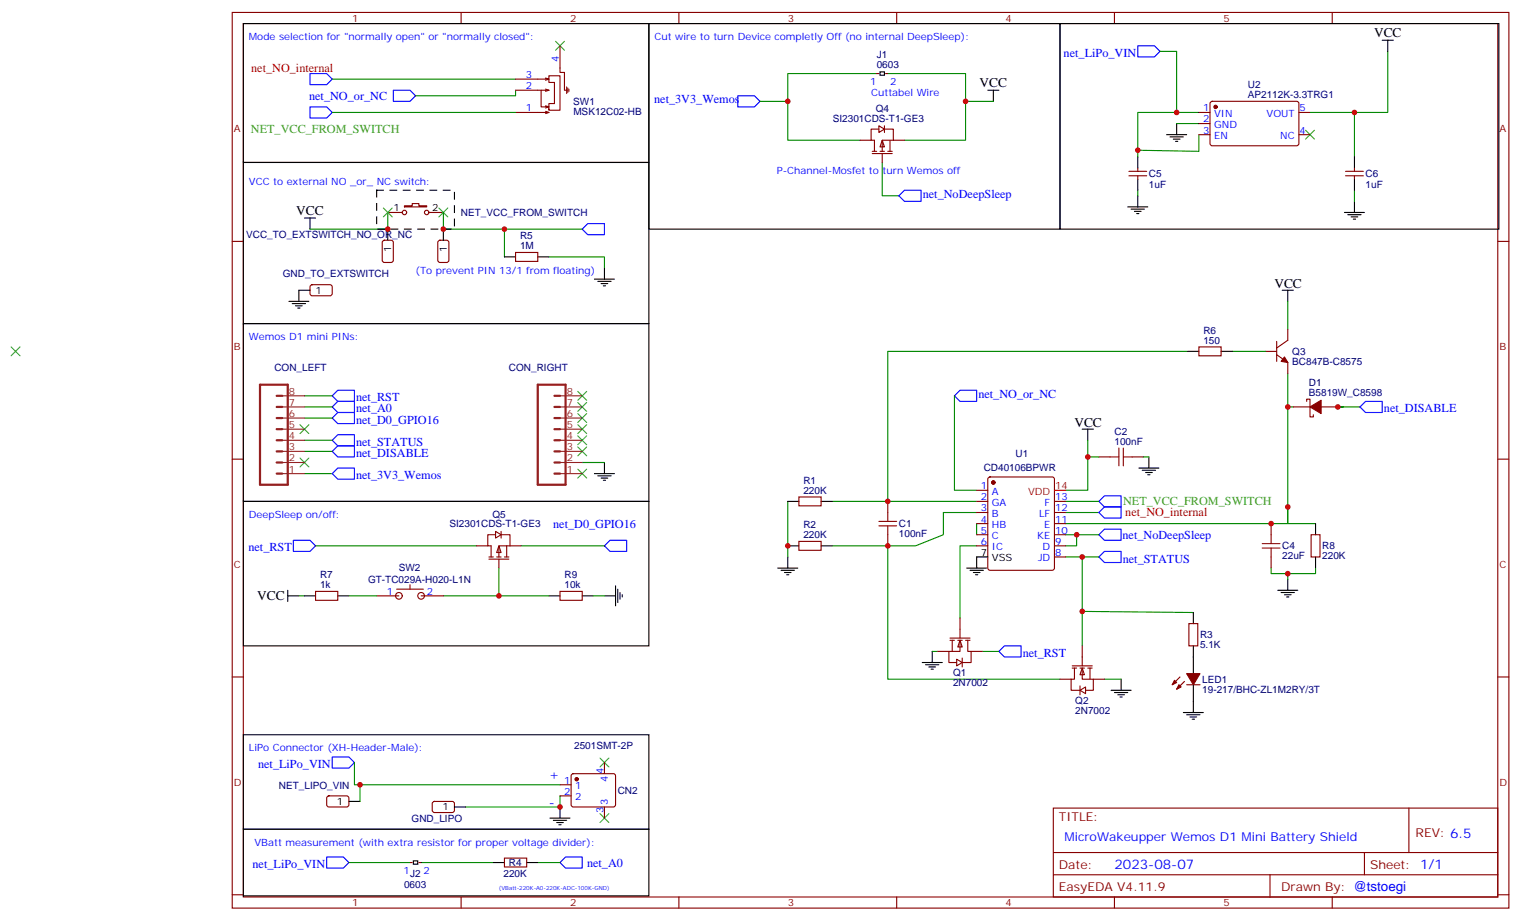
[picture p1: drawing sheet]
<svg xmlns="http://www.w3.org/2000/svg" width="483mm" height="292mm" viewBox="0 0 483 292" stroke-linecap="round" stroke-linejoin="round" font-family="sans-serif">
<g fill="none" stroke="#870000" stroke-width=".35">
<path d="M73.7 4h405.4v284.3h-405.4zM77.3 7.5h398.2v277.3h-398.2zM146.4 4v3.5M215.5 4v3.5M284.7 4v3.5M353.8 4v3.5M423 4v3.5M278.3 23.4h.7M281.2 23.4h.7M358.4 55.8h5.7M358.4 54.4h5.7M361.2 53.3v1.1"/>
<path d="M361.2 55.8v1.1M427.2 55.8h5.7M427.2 54.4h5.7M430 53.3v1.1M430 55.8v1.1M73.7 76.6h3.6M123.1 67.5h4.6M128.4 65.3h2.5v-.7h2.1v.7h2.5v.4h-7.1zM136.2 67.5h4.6M475.5 76.6h3.6M98.7 90.6l.4-.2h5.9l.5 .7-.1 2.4-.6 .4-5.9-.1-.5-.6v-2.1zM401.8 111.5h3.5"/>
<path d="M405.3 112.6l3.6 2.5v3.5M405.3 108.4v6.3M408.9 104.5v3.5l-3.6 2.5M410.6 129.2h5.3M414.9 127.4v-.7h1v5.7h1.1v-.7M419.5 129.2h5.2M73.7 145.8h3.6M281.9 159.2v3.5M348.9 145.1h3.5M359.5 145.1h3.5M475.5 145.8h3.6M281.9 169.8v3.5"/>
<path d="M403.6 166.2v3.6M403.6 176.8v3.5M100.2 187.7h7v2.9h-7zM119.6 189.2h7M125.9 187h8.5M130.2 185.6v1.4M133.7 189.2h7.1M177.8 187.7h7.1v2.9h-7.1zM73.7 214.9h3.6M374.6 214.9l-2.4 2.5M376.1 216.3l-2.5 2.5M376.8 217.4h4.2"/>
<path d="M475.5 214.9h3.6M104 252.9l.4-.2h5.9l.5 .7-.1 2.4-.6 .4-6-.1-.4-.6v-2.1zM137.5 254.6l.4-.2 6 .1 .4 .6-.1 2.4-.6 .5-5.9-.1-.5-.7v-2.1zM177.8 249.1h3.5M177.8 252.7h3.5M181.6 245.8l.4-.2h12.7l.5 .2 .2 .5v9.5l-.7 .4-12.9-.1-.5-.6v-9.2zM191.9 242.1v3.5M191.9 256.2v3.5M334.4 256.5h141.1v28.3h-141.1zM447.3 256.5v14.2M130.2 273.8h.7M133 273.8h.7"/>
<path d="M334.4 270.7h141.1M334.4 277.7h141.1M403.2 277.7v7.1M433.2 270.7v7M73.7 284.1h3.6M146.4 284.8v3.5M215.5 284.8v3.5M284.7 284.8v3.5M353.8 284.8v3.5M423 284.8v3.5M475.5 284.1h3.6"/>
<circle cx="128.4" cy="67.5" r=".71"/>
<circle cx="135.5" cy="67.5" r=".71"/>
<circle cx="126.6" cy="189.2" r="1.06"/>
<circle cx="133.7" cy="189.2" r="1.06"/>
</g>
<g fill="none" stroke="#008700" stroke-width=".35">
<path d="M368.3 16.3h5.3v19.4M440.6 16.3v19.4h-24.7M105.5 25.1h58.2M163.7 28.6v1.8h-31.8M250.1 32.2v12.3h22.9M278.3 23.4h-28.2v8.8h-8.8M281.9 23.4h24.7v8.8h8.8M306.6 32.2v12.3h-19.4M373.6 39.2h7M380.6 35.7h-19.4v14.1M430 35.7v14.1M280.1 51.6v10.6h5.3"/>
<path d="M380.6 42.8v5.2l-19.4-.3M123.1 67.5v5.2h-24.7M140.8 72.7h19.4v8.9M361.2 60.4v1.8M430 60.4v3.5M174.3 81.6h17.6v3.5M408.9 95.7v8.8M377.1 111.5h-95.2v47.7h-17.7M391.2 111.5h10.6M408.9 118.6v47.6h8.8M96.7 129.2h8.8M96.7 125.7h8.8"/>
<path d="M96.7 132.7h8.8M96.7 139.8h8.8M303 125.7v29.9h7.1M345.4 139.8v15.8h-7.1M408.9 129.2h1.7M426.5 129.2h-1.8h7.1M96.7 150.4h8.8M96.7 143.3h8.8M184.9 146.8h7M250.1 159.2v17.6M281.9 159.2h28.2M338.3 159.2h10.6"/>
<path d="M345.4 145.1h3.5M363 145.1h1.8M100.2 173.3h51.1M165.5 173.3h26.4M264.2 173.3h17.7M281.9 173.3v42.3h54.6M310.1 162.7h-10.6v7.1l-8.8 3.5h-8.8M310.1 173.3h-5.3v22.9M310.1 166.2v3.6M338.3 169.8h3.5v3.5h-3.5M338.3 162.7h10.6M338.3 176.8h10.6"/>
<path d="M341.8 169.8h7.1M343.6 176.8v28.2M408.9 160.9v5.3h-70.6M94.9 189.2h1.8M110.8 189.2h8.8M158.4 180.3v8.9h-17.6M158.4 189.2h15.9M188.4 189.2h3.5M343.6 194.1l35.3 .4M403.6 180.3v1.8h14.1v-1.8M408.9 182.1v1.8M296 206.8h1.7"/>
<path d="M311.9 206.8h5.2M350.7 215.6h5.3M177.8 252.7v3.5h-30M110.8 273.8h19.4M133.7 273.8h22.9M170.7 273.8h7.1"/>
</g>
<g fill="none" stroke="#000" stroke-width=".35">
<path d="M77.3 7.5h128.7v44.1h-128.7zM206 7.5h130.5v65.2h-130.5zM336.5 7.5h139.4v65.2h-139.4zM438.9 12.8h3.5M440.6 12.8v3.5M279.4 22.8h1.4v1.1h-1.4zM313.6 28.6h3.5M315.4 28.6v3.6M373.6 39.2v3.6M77.3 51.6h128.7v51.1h-128.7zM361.2 49.8v3.5M361.2 56.9v3.5"/>
<path d="M370.4 42.8h6.4M371.5 43.5h4.2M372.5 44.2h2.1M373.2 44.9h.7M430 49.8v3.5M430 56.9v3.5M96.7 69.2h3.5M98.4 69.2v3.5M358.1 65.7h6.3M359.1 66.4h4.3M360.2 67.1h2.1M360.9 67.8h.7"/>
<path d="M361.2 62.2v3.5M426.9 67.5h6.3M427.9 68.2h4.3M429 68.9h2.1M429.7 69.6h.7M430 63.9v3.6M91.7 95.7h6.4M92.8 96.4h4.2M93.8 97.1h2.2M94.5 97.8h.7M98.4 92.1h-3.5v3.6M188.7 88.6h6.4"/>
<path d="M189.8 89.3h4.2M190.9 90h2.1M191.6 90.7h.7M191.9 85.1v3.5M407.1 92.1h3.5M408.9 92.1v3.6M77.3 102.7h128.7v56.5h-128.7zM343.6 136.2h3.5M345.4 136.2v3.6M77.3 159.2h128.7v45.8h-128.7zM188.7 150.4h6.4M189.8 151.1h4.2"/>
<path d="M190.9 151.8h2.1M191.6 152.5h.7M191.9 146.8v3.6M361.6 148.6h6.3M362.7 149.3h4.2M363.7 150h2.1M364.4 150.7h.7M364.8 145.1v3.5M250.1 176.8v3.5M310.1 176.8v3.5M91.4 189.2h3.5M91.4 187.4v3.5"/>
<path d="M96.7 189.2h3.5M107.2 189.2h3.6M174.3 189.2h3.5M184.9 189.2h3.5M191.9 189.2h3.5M195.4 186v6.3M196.1 187v4.3M196.8 188.1v2.1M197.6 188.8v.7M246.9 180.3h6.4M248 181h4.2M249.1 181.8h2.1"/>
<path d="M249.8 182.5h.7M306.9 180.3h6.4M308 181h4.2M309 181.8h2.1M309.7 182.5h.7M405.7 187.4h6.3M406.8 188.1h4.2M407.8 188.8h2.1M408.5 189.5h.7M408.9 183.9v3.5M292.8 210.3h6.4M293.9 211h4.2"/>
<path d="M294.9 211.7h2.1M295.6 212.4h.7M296 206.8v3.5M352.8 219.1h6.3M353.8 219.9h4.3M356 215.6v3.5M378.9 208.6v5.3M378.9 217.4v8.8M77.3 233.3h128.7v29.9h-128.7zM354.9 220.6h2.1M355.6 221.3h.7M375.7 226.2h6.4"/>
<path d="M376.8 226.9h4.2M377.8 227.6h2.1M378.5 228.3h.7M110.8 254.4h3.5M144.3 256.2h3.5M174.6 259.7h6.4M177.8 256.2v3.5M77.3 263.2h128.7v21.2h-128.7zM131.2 273.3h1.4v1.1h-1.4zM175.7 260.4h4.2M176.7 261.1h2.2M177.4 261.8h.8"/>
</g>
<g fill="none" stroke="#00f" stroke-width=".35">
<path d="M361.2 14.5h5.3l1.8 1.8-1.8 1.8h-5.3zM98.4 23.4h5.3l1.8 1.7-1.8 1.8h-5.3zM98.4 33.9h5.3l1.8 1.8-1.8 1.8h-5.3zM124.9 28.6h5.3l1.7 1.8-1.7 1.8h-5.3zM234.2 30.4h5.3l1.8 1.8-1.8 1.7h-5.3zM186.6 71h5.3v3.5h-5.3l-1.7-1.8zM285.4 62.2l1.8-1.8h5.3v3.5h-5.3zM105.5 132.7l1.7-1.7h5.3v3.5h-5.3zM105.5 139.8l1.7-1.8h5.3v3.5h-5.3zM105.5 129.2l1.7-1.8h5.3v3.6h-5.3zM107.2 123.9h5.3v3.5h-5.3l-1.7-1.7zM304.8 123.9h5.3v3.5h-5.3l-1.8-1.7z"/>
<path d="M433.6 127.4h5.3v3.6h-5.3l-1.8-1.8zM105.5 143.3l1.7-1.8h5.3v3.6h-5.3zM107.2 148.6h5.3v3.5h-5.3l-1.7-1.7zM348.9 159.2l1.8-1.8h5.3v3.5h-5.3zM93.1 171.5h5.3l1.8 1.8-1.8 1.7h-5.3zM193.7 171.5h5.3v3.5h-5.3l-1.8-1.7zM348.9 162.7l1.8-1.8h5.3v3.6h-5.3zM348.9 176.8l1.8-1.8h5.3v3.6h-5.3zM348.9 169.8l1.8-1.8h5.3v3.5h-5.3zM317.1 206.8l1.8-1.8h5.3v3.6h-5.3zM105.5 240.3h5.3l1.7 1.8-1.7 1.7h-5.3zM103.7 272.1h5.3l1.8 1.7-1.8 1.8h-5.3z"/>
<path d="M177.8 273.8l1.8-1.7h5.3v3.5h-5.3z"/>
</g>
<g fill="none" stroke="#3c3" stroke-width=".35">
<path d="M176.4 13.1l2.8 2.8M179.2 13.1l-2.8 2.8M414.5 41.3l2.8 2.9M417.3 41.3l-2.8 2.9M121.7 66l2.8 2.9M124.5 66l-2.8 2.9M139.3 66l2.9 2.9M142.2 66l-2.9 2.9M3.5 110.1l2.8 2.9M6.3 110.1l-2.8 2.9M95.2 134.8l2.9 2.9M98.1 134.8l-2.9 2.9"/>
<path d="M183.4 124.2l2.9 2.9M183.4 127.8l2.9 2.8M183.4 131.3l2.9 2.8M183.4 134.8l2.9 2.9M183.4 138.4l2.9 2.8M186.3 124.2l-2.9 2.9M186.3 127.8l-2.9 2.8M186.3 131.3l-2.9 2.8M186.3 134.8l-2.9 2.9M186.3 138.4l-2.9 2.8M95.2 145.4l2.9 2.8M98.1 145.4l-2.9 2.8"/>
<path d="M183.4 148.9l2.9 2.9M183.4 141.9l2.9 2.8M186.3 148.9l-2.9 2.9M186.3 141.9l-2.9 2.8M190.5 240.7l2.8 2.8M190.5 258.3l2.8 2.8M193.3 240.7l-2.8 2.8M193.3 258.3l-2.8 2.8"/>
</g>
<path d="M119.6 60.4h24.7v12.3h-24.7z" fill="none" stroke="#000" stroke-width=".35" stroke-dasharray="2.1 2.1"/>
<g fill="#870000" stroke="#870000" stroke-width=".35">
<path d="M407.8 113.3l1.1 1.8-2.1-.4z"/>
<path d="M415.9 129.2l3.6-2.1v4.2z"/>
<path d="M376.8 213.9h4.2l-2.1 3.5z"/>
<path d="M374.3 217.4l.7 .7-1.4 .7z"/>
<path d="M372.9 216l.7 .7-1.4 .7z"/>
<circle cx="183.1" cy="247.4" r=".53"/>
</g>
<path d="M352.4 145.1h2.8M355.2 142.2v5.7M356.7 142.2v5.7M356.7 145.1h2.8M279 165.5h5.7M279 166.9h5.7M281.9 162.7v2.8M281.9 166.9v2.9M400.8 174h5.6M400.8 172.6h5.6M403.6 169.8v2.8M403.6 174v2.8" fill="none" stroke="#a10000" stroke-width=".35"/>
<g fill="none" stroke="#8c2424" stroke-width=".71">
<path d="M82.5 122.1h8.9v31.8h-8.9zM87.8 136.2h1.8M87.8 139.8h1.8M87.8 132.7h1.8M87.8 129.2h1.8M87.8 125.7h1.8M170.7 122.1h8.9v31.8h-8.9zM176 136.2h1.8M176 139.8h1.8M176 132.7h1.8M176 129.2h1.8M176 125.7h1.8"/>
<path d="M87.8 143.3h1.8M87.8 146.8h1.8M87.8 150.4h1.8M176 143.3h1.8M176 146.8h1.8M176 150.4h1.8"/>
</g>
<g fill="none" stroke="#8c2424" stroke-width=".35">
<path d="M89.6 139.8h7.1M89.6 136.2h7.1M89.6 132.7h7.1M89.6 129.2h7.1M89.6 125.7h7.1M177.8 139.8h7.1M177.8 136.2h7.1M177.8 132.7h7.1M177.8 129.2h7.1M177.8 125.7h7.1M89.6 150.4h7.1M89.6 146.8h7.1"/>
<path d="M89.6 143.3h7.1M177.8 150.4h7.1M177.8 146.8h7.1M177.8 143.3h7.1"/>
</g>
<g fill="#fff" stroke="#870000" stroke-width=".35">
<path d="M304.8 203.3l.7 2.1h-1.4z"/>
<path d="M303.7 209.3l1.8 1-1.8 1.1z"/>
</g>
<path d="M304.8 196.2v6.4M297.7 206.8h3.6M301.6 202.6h6.4M301.6 203.3h1.4M302.3 203.3v3.5M304.1 203.3h1.4M304.8 203.3v3.5h-3.5v3.5h2.4M305.5 208.9v2.8M306.6 203.3h1.4M307.3 203.3v3.5h1v3.5h-2.8M308.3 206.8h3.6" fill="none" stroke="#870000" stroke-width=".35"/>
<g fill="#fff" stroke="#870000" stroke-width=".35">
<path d="M343.6 212.1l.7 2.1h-1.4z"/>
<path d="M342.9 219.1l1.8-1v2.1z"/>
</g>
<path d="M336.5 215.6h3.6M340.4 211.4h6.4M340.4 212.1h1.4M341.1 212.1v3.5h-1v3.5h2.8M342.9 217.7v2.9M342.9 212.1h1.4M343.6 212.1v3.5h3.5v3.5h-2.4M343.6 205v6.4M345.4 212.1h1.4M346.1 212.1v3.5M347.1 215.6h3.6" fill="none" stroke="#870000" stroke-width=".35"/>
<path d="M280.1 44.5l.7 2.1h-1.4z" fill="#fff" stroke="#870000" stroke-width=".35"/>
<g fill="none" stroke="#870000" stroke-width=".35">
<path d="M279 39.9l1.8 1.1-1.8 1.1zM280.8 39.9v2.2M273 44.5h3.6M276.9 48.8h6.4M276.9 48h1.4M279 41h-2.4v3.5h1v3.5M279.4 48h1.4M280.1 48.8v2.8M280.8 41h2.8v3.5M281.9 48h1.4M282.6 44.5v3.5M283.6 44.5h-3.5v3.5"/>
<path d="M283.6 44.5h3.6"/>
</g>
<path d="M158.4 173.3l.7 2.1h-1.4z" fill="#fff" stroke="#870000" stroke-width=".35"/>
<g fill="none" stroke="#870000" stroke-width=".35">
<path d="M177.8 14.5v8.5h1.4v5.6h.7M163.7 35.7h10.6M163.7 28.6h10.6M171.8 28.6v5.3h2.5l-1.1-.3M173.2 24.8l1.1 .3h-10.6M173.2 28.3l1.1 .3M173.2 35.3l1.1 .4M174.3 24.1h3.5v10.9h-3.5v-2.1h1.7v-6.7h-1.7zM174.3 33.9l-1.1 .4M174.3 25.1l-1.1 .4M174.3 28.6l-1.1 .4M174.3 35.7l-1.1 .4"/>
<path d="M179.9 27.6v2.1M180.3 27.9v1.5M180.6 28.3v.7M380.6 35.7h3.6M380.6 39.2h3.6M384.4 32.4l.5-.2h27.1l.4 .7-.1 13-.6 .4-27.1-.1-.4-.6v-12.7zM412.4 35.7h3.5M380.6 42.8h3.6M412.4 42.8h3.5M121.6 76.5l.5-.2h2.1l.6 .4 .1 5.9-.5 .7h-2.3l-.7-.4v-5.9zM139.2 76.5l.5-.2h2.1l.7 .4v5.9l-.4 .7h-2.4l-.7-.4v-5.9zM163.7 80.2h7v2.8h-7z"/>
<path d="M380.6 110.1h7.1v2.9h-7.1zM253.6 157.8h7.1v2.8h-7.1zM310.1 155.6h3.5M310.1 159.2h3.5M313.9 151.6l.4-.2h19.8l.5 .2 .2 .5v28.2l-.2 .5-.5 .2h-19.8l-.5-.2-.2-.5v-28.2zM334.8 159.2h3.5M151.3 173.3h3.6M155.2 177.5h6.4M155.2 176.8h1.4M157.3 168.7l1.8 1.1-1.8 1zM157.3 169.8h-2.4v3.5h1v3.5M157.7 176.8h1.4"/>
<path d="M158.4 177.5v2.8M159.1 169.8h2.8v3.5M159.1 168.7v2.1M160.2 176.8h1.4M160.9 173.3v3.5M161.9 173.3h-3.5v3.5M161.9 173.3h3.6M253.6 171.9h7.1v2.8h-7.1zM310.1 173.3h3.5M310.1 162.7h3.5M310.1 166.2h3.5M310.1 169.8h3.5"/>
<path d="M334.8 176.8h3.5M334.8 173.3h3.5M334.8 162.7h3.5M334.8 166.2h3.5M334.8 169.8h3.5M416.3 169.8h2.8v7h-2.8zM377.5 198h2.8v7h-2.8zM160.2 272.4h7v2.8h-7z"/>
</g>
<g fill="none" stroke="#000" stroke-width=".35">
<path d="M123.1 72.7v3.6M140.8 72.7v3.6M160.2 81.6h3.5M170.7 81.6h3.6M377.1 111.5h3.5M387.7 111.5h3.5M250.1 159.2h3.5M260.7 159.2h3.5M250.1 173.3h3.5M260.7 173.3h3.5M310.1 176.8h3.5M417.7 166.2v3.6"/>
<path d="M417.7 176.8v3.5M378.9 194.5v3.5M378.9 205v3.6M156.6 273.8h3.6M167.2 273.8h3.5"/>
</g>
<g fill="#870000" stroke="#870000" stroke-width=".35">
<circle cx="315.4" cy="153.2" r=".53"/>
<circle cx="385.9" cy="33.9" r=".53"/>
</g>
<path d="M334.8 155.6h3.5" fill="none" stroke="#f00" stroke-width=".35"/>
<path d="M105.5 35.7h58.2M140.8 67.5v5.2M160.2 72.7h24.7M112.5 242.1v7h1.8M177.8 249.1h-63.5v5.3" fill="none" stroke="#008700" stroke-width=".35"/>
<g fill="#c00">
<circle cx="408.9" cy="129.2" r=".88"/>
<circle cx="408.9" cy="160.9" r=".88"/>
<circle cx="424.7" cy="129.2" r=".88"/>
<circle cx="343.6" cy="194.1" r=".88"/>
<circle cx="341.8" cy="169.8" r=".88"/>
<circle cx="430" cy="35.7" r=".88"/>
<circle cx="361.2" cy="47.7" r=".88"/>
<circle cx="373.6" cy="35.7" r=".88"/>
<circle cx="408.9" cy="182.1" r=".88"/>
<circle cx="306.6" cy="32.2" r=".88"/>
<circle cx="250.1" cy="32.2" r=".88"/>
<circle cx="345.4" cy="145.1" r=".88"/>
<circle cx="403.6" cy="166.2" r=".88"/>
<circle cx="281.9" cy="173.3" r=".88"/>
<circle cx="250.1" cy="173.3" r=".88"/>
<circle cx="281.9" cy="159.2" r=".88"/>
<circle cx="177.8" cy="256.2" r=".88"/>
<circle cx="158.4" cy="189.2" r=".88"/>
<circle cx="343.6" cy="176.8" r=".88"/>
<circle cx="114.3" cy="249.1" r=".88"/>
<circle cx="123.1" cy="72.7" r=".88"/>
<circle cx="140.8" cy="72.7" r=".88"/>
<circle cx="160.2" cy="72.7" r=".88"/>
</g>
<g font-size="4.2">
<text x="436.3" y="11.7">VCC</text>
<text x="311" y="27.6">VCC</text>
<text x="94.1" y="68.2">VCC</text>
<text x="404.6" y="91.4">VCC</text>
<text x="341.1" y="135.5">VCC</text>
<text x="81.7" y="190.6">VCC</text>
</g>
<g font-size="4.2" fill="#00f">
<text x="174.3" y="247.4">+</text>
<text x="174.3" y="256.2">-</text>
<text x="353.8" y="275.9">2023-08-07</text>
</g>
<g font-size="3.9" fill="#f00">
<text x="79.7" y="22.8">net_NO_internal</text>
<text x="357.3" y="164">net_NO_internal</text>
</g>
<g font-size="3.9" fill="#00f">
<text x="337.7" y="18.1">net_LiPo_VIN</text>
<text x="98.1" y="31.6">net_NO_or_NC</text>
<text x="207.7" y="32.8">net_3V3_Wemos</text>
<text x="293" y="62.9">net_NoDeepSleep</text>
<text x="113.1" y="127.4">net_RST</text>
<text x="113.1" y="131">net_A0</text>
<text x="310.6" y="126.5">net_NO_or_NC</text>
<text x="439.4" y="131">net_DISABLE</text>
<text x="113.1" y="134.5">net_D0_GPIO16</text>
<text x="113.1" y="141.5">net_STATUS</text>
<text x="113.1" y="145.1">net_DISABLE</text>
<text x="113.1" y="152.1">net_3V3_Wemos</text>
<text x="175.6" y="167.5">net_D0_GPIO16</text>
<text x="356.4" y="171">net_NoDeepSleep</text>
<text x="78.9" y="175">net_RST</text>
<text x="356.5" y="178.6">net_STATUS</text>
<text x="324.7" y="208.6">net_RST</text>
<text x="81.9" y="243.8">net_LiPo_VIN</text>
<text x="338" y="267.1">MicroWakeupper Wemos D1 Mini Battery Shield</text>
<text x="80.2" y="275.6">net_LiPo_VIN</text>
<text x="186.4" y="275.1">net_A0</text>
</g>
<g font-size="3.9" fill="#690">
<text x="79.6" y="42.3">NET_VCC_FROM_SWITCH</text>
<text x="356.6" y="160.4">NET_VCC_FROM_SWITCH</text>
</g>
<g font-size="3.9" fill="#800">
<text x="336.2" y="260.8">TITLE:</text>
<text x="449.4" y="265.7">REV: 6.5</text>
<text x="336.2" y="275.9">Date:</text>
<text x="435" y="275.9">Sheet: 1/1</text>
<text x="336.2" y="283">EasyEDA V4.11.9</text>
<text x="406.8" y="283">Drawn By: @tstoegi</text>
</g>
<g font-size="3.2" fill="#800">
<text x="111.8" y="6.9">1</text>
<text x="181" y="6.9">2</text>
<text x="250.1" y="6.9">3</text>
<text x="319.3" y="6.9">4</text>
<text x="388.4" y="6.9">5</text>
<text x="74.3" y="42.1">A</text>
<text x="476.1" y="42.1">A</text>
<text x="74.3" y="111.2">B</text>
<text x="476.1" y="111.2">B</text>
<text x="74.3" y="180.3">C</text>
<text x="476.1" y="180.3">C</text>
<text x="74.3" y="249.5">D</text>
<text x="476.1" y="249.5">D</text>
<text x="111.8" y="287.8">1</text>
<text x="181" y="287.8">2</text>
<text x="250.1" y="287.8">3</text>
<text x="319.3" y="287.8">4</text>
<text x="388.4" y="287.8">5</text>
</g>
<g font-size="3.2" fill="#00f">
<text x="79" y="12.8">Mode selection for &quot;normally open&quot; or &quot;normally closed&quot;:</text>
<text x="207.8" y="12.8">Cut wire to turn Device completly Off (no internal DeepSleep):</text>
<text x="177.4" y="19.8" transform="rotate(-90 177.4 19.8)">4</text>
<text x="167" y="28.3">2</text>
<text x="167" y="24.8">3</text>
<text x="276.2" y="26.9">1</text>
<text x="282.7" y="26.9">2</text>
<text x="167" y="35.3">1</text>
<text x="276.6" y="30.4">Cuttabel Wire</text>
<text x="382" y="35.3">1</text>
<text x="412.6" y="35.3">5</text>
<text x="382" y="38.9">2</text>
<text x="385.5" y="37.1">VIN</text>
<text x="385.5" y="40.6">GND</text>
<text x="402.1" y="37.1">VOUT</text>
<text x="382" y="42.4">3</text>
<text x="385.5" y="44.2">EN</text>
<text x="406.5" y="44.2">NC</text>
<text x="412.6" y="42.4">4</text>
<text x="79" y="58.6">VCC to external NO _or_ NC switch:</text>
<text x="246.6" y="55.1">P-Channel-Mosfet to turn Wemos off</text>
<text x="131.9" y="86.9">(To prevent PIN 13/1 from floating)</text>
<text x="79" y="108">Wemos D1 mini PINs:</text>
<text x="311.4" y="155.3">1</text>
<text x="311.4" y="158.8">2</text>
<text x="314.9" y="157.1">A</text>
<text x="314.9" y="160.6">GA</text>
<text x="331.7" y="160.6">F</text>
<text x="335" y="158.8">13</text>
<text x="79" y="164.5">DeepSleep on/off:</text>
<text x="311.4" y="162.3">3</text>
<text x="311.4" y="165.9">4</text>
<text x="314.9" y="164.1">B</text>
<text x="314.9" y="167.6">HB</text>
<text x="329.9" y="164.1">LF</text>
<text x="331.5" y="167.6">E</text>
<text x="335" y="165.9">11</text>
<text x="335" y="162.3">12</text>
<text x="311.4" y="169.4">5</text>
<text x="311.4" y="172.9">6</text>
<text x="314.9" y="171.2">C</text>
<text x="329.3" y="171.2">KE</text>
<text x="335" y="172.9">9</text>
<text x="335" y="169.4">10</text>
<text x="314.9" y="174.7">IC</text>
<text x="329.6" y="178.2">JD</text>
<text x="331" y="174.7">D</text>
<text x="335" y="176.5">8</text>
<text x="122.9" y="188.8">1</text>
<text x="135.5" y="188.8">2</text>
<text x="79" y="238.5">LiPo Connector (XH-Header-Male):</text>
<text x="191.6" y="245.6" transform="rotate(-90 191.6 245.6)">4</text>
<text x="179.1" y="248.8">1</text>
<text x="182.6" y="250.5">1</text>
<text x="193" y="248.3" transform="rotate(-90 193 248.3)">4</text>
<text x="179.1" y="252.3">2</text>
<text x="182.6" y="254.1">2</text>
<text x="193" y="255.5" transform="rotate(-90 193 255.5)">3</text>
<text x="191.6" y="258.2" transform="rotate(-90 191.6 258.2)">3</text>
<text x="80.8" y="268.5">VBatt measurement (with extra resistor for proper voltage divider):</text>
<text x="128.1" y="277.4">1</text>
<text x="134.5" y="277.4">2</text>
</g>
<g font-size="3.2" fill="#000080">
<text x="278.4" y="21.6">0603</text>
<text x="278.4" y="18.4">J1</text>
<text x="396.2" y="27.9">U2</text>
<text x="182" y="33.3">SW1</text>
<text x="278.1" y="35.7">Q4</text>
<text x="396.2" y="31.1">AP2112K-3.3TRG1</text>
<text x="182" y="36.5">MSK12C02-HB</text>
<text x="264.4" y="38.6">SI2301CDS-T1-GE3</text>
<text x="364.8" y="59.5">1uF</text>
<text x="364.8" y="56.3">C5</text>
<text x="433.6" y="59.5">1uF</text>
<text x="433.6" y="56.3">C6</text>
<text x="146.4" y="68.6">NET_VCC_FROM_SWITCH</text>
<text x="78.2" y="75.6">VCC_TO_EXTSWITCH_NO_OR_NC</text>
<text x="165.1" y="75.9">R5</text>
<text x="165.1" y="79.1">1M</text>
<text x="89.8" y="88">GND_TO_EXTSWITCH</text>
<text x="382.1" y="105.9">R6</text>
<text x="382.1" y="109.1">150</text>
<text x="410.3" y="112.7">Q3</text>
<text x="87.1" y="117.7">CON_LEFT</text>
<text x="161.6" y="117.7">CON_RIGHT</text>
<text x="410.3" y="115.8">BC847B-C8575</text>
<text x="415.6" y="125.7">B5819W_C8598</text>
<text x="415.6" y="122.5">D1</text>
<text x="353.9" y="141.2">100nF</text>
<text x="353.9" y="138">C2</text>
<text x="312.3" y="149.7">CD40106BPWR</text>
<text x="322.4" y="145.1">U1</text>
<text x="255.1" y="153.5">R1</text>
<text x="255.1" y="156.7">220K</text>
<text x="142.7" y="167.4">SI2301CDS-T1-GE3</text>
<text x="156.4" y="164.5">Q5</text>
<text x="255.1" y="167.6">R2</text>
<text x="285.4" y="167.3">C1</text>
<text x="255.1" y="170.8">220K</text>
<text x="285.4" y="170.5">100nF</text>
<text x="407.1" y="177.6">22uF</text>
<text x="407.1" y="174.4">C4</text>
<text x="419.8" y="177.6">220K</text>
<text x="419.8" y="174.4">R8</text>
<text x="101.6" y="183.5">R7</text>
<text x="116.9" y="185">GT-TC029A-H020-L1N</text>
<text x="126.6" y="181.4">SW2</text>
<text x="179.2" y="183.5">R9</text>
<text x="101.6" y="186.7">1k</text>
<text x="179.2" y="186.7">10k</text>
<text x="381" y="202.7">R3</text>
<text x="381" y="205.8">5.1K</text>
<text x="302.6" y="214.7">Q1</text>
<text x="302.6" y="217.9">2N7002</text>
<text x="381.7" y="219.9">19-217/BHC-ZL1M2RY/3T</text>
<text x="381.7" y="216.8">LED1</text>
<text x="341.4" y="226.7">2N7002</text>
<text x="341.4" y="223.6">Q2</text>
<text x="182.3" y="237.9">2501SMT-2P</text>
<text x="88.6" y="250.3">NET_LIPO_VIN</text>
<text x="196.1" y="252">CN2</text>
<text x="130.7" y="260.8">GND_LIPO</text>
<text x="161.6" y="275">R4</text>
<text x="130.2" y="278.5">J2</text>
<text x="159.8" y="278.5">220K</text>
<text x="128.3" y="282">0603</text>
</g>
<g font-size="3.2">
<text x="125" y="67.1">1</text>
<text x="137.2" y="67.1">2</text>
<text x="124.2" y="80.1" transform="rotate(-90 124.2 80.1)">1</text>
<text x="141.8" y="80.1" transform="rotate(-90 141.8 80.1)">1</text>
<text x="100.2" y="93.2">1</text>
<text x="311.4" y="176.5">7</text>
<text x="314.9" y="178.2">VSS</text>
<text x="107" y="255.5">1</text>
<text x="140.5" y="257.2">1</text>
</g>
<g font-size="3.2" fill="#8d2323">
<text x="91.7" y="125.3">8</text>
<text x="179.9" y="125.3">8</text>
<text x="91.7" y="128.8">7</text>
<text x="179.9" y="128.8">7</text>
<text x="91.7" y="135.9">5</text>
<text x="91.7" y="132.4">6</text>
<text x="179.9" y="135.9">5</text>
<text x="179.9" y="132.4">6</text>
<text x="91.7" y="142.9">3</text>
<text x="91.7" y="139.4">4</text>
<text x="179.9" y="142.9">3</text>
<text x="179.9" y="139.4">4</text>
<text x="91.7" y="146.5">2</text>
<text x="179.9" y="146.5">2</text>
<text x="91.7" y="150">1</text>
<text x="179.9" y="150">1</text>
</g>
<g font-size="3.2" fill="#f00">
<text x="335" y="155.3">14</text>
<text x="326.4" y="157.1">VDD</text>
</g>
<text font-size="1.8" fill="#00f" x="158.4" y="282.6">(VBatt-220K-A0-220K-ADC-100K-GND)</text>
</svg>
